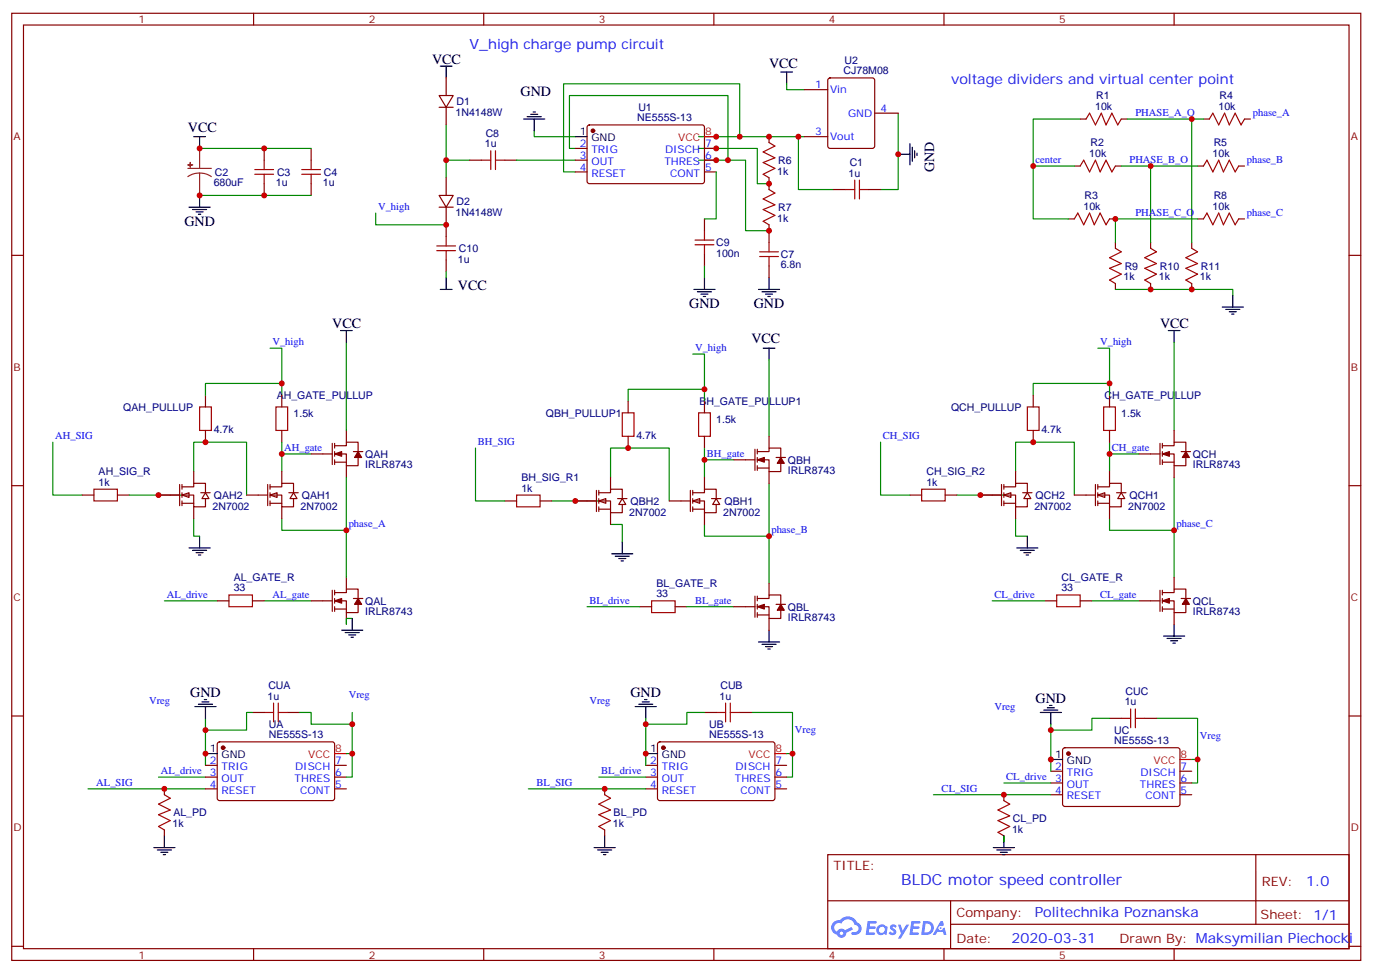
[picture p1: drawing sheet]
<svg xmlns="http://www.w3.org/2000/svg" width="421mm" height="292mm" viewBox="0 0 421 292" stroke-linecap="round" stroke-linejoin="round" font-family="sans-serif">
<g fill="none" stroke="#870000" stroke-width=".35">
<path d="M3.5 4h405.4v284.3h-405.4zM7.1 7.5h398.2v277.3h-398.2zM76.2 4v3.5M145.3 4v3.5M214.5 4v3.5M283.6 4v3.5M352.8 4v3.5M3.5 76.7h3.6M405.3 76.7h3.6M3.5 145.8h3.6M405.3 145.8h3.6M3.5 214.9h3.6"/>
<path d="M405.3 214.9h3.6M248.7 256.6h156.6v28.2h-156.6zM377.3 256.6v20.9M248.7 270.4h156.5M285.6 277.5h119.6M285.6 270.4v14.1M3.5 284.1h3.6M76.2 284.8v3.5M145.3 284.8v3.5M214.5 284.8v3.5M283.6 284.8v3.5M352.8 284.8v3.5"/>
<path d="M405.3 284.1h3.6"/>
</g>
<g fill="#5487ff">
<path d="M267.7 277.8a1.22 1.22 0 0 1 1.7 .2l-.4 .6a.47 .47 0 0 0-.3-.4 .47 .47 0 0 0-.5 .2l.1 .2a1.14 1.14 0 0 1 .8 1.8 1.14 1.14 0 0 1-1.9 0l-.2-.2 .5-.6 .7 .4a.29 .29 0 0 0 .3-.2 .29 .29 0 0 0-.2-.3 1.04 1.04 0 0 1-.6-1.7z"/>
<path d="M260.7 276.5h2.4l.3 .2-.2 .5h-1.8l-.1 .9h1.5l.3 .4-.3 .3h-1.6l-.2 1.1 1.7 .1 .2 .3-.2 .3-2.6 .1z"/>
<path d="M273.8 276.5h2.4l.3 .2-.1 .5h-1.8l-.2 .9h1.6l.3 .4-.4 .3h-1.6l-.1 1.1 1.7 .1 .2 .3-.2 .3-2.6 .1z"/>
<path d="M282.6 276.5h.7l.3 1.3-.6 .3a.69 .69 0 0 0-1 .3 .69 .69 0 0 0 .4 .9 .69 .69 0 0 0 .9-.6l.5-.3 .6 2.2h-.8l-.2-.8h-1.8l-.5 .8h-.8z"/>
<path d="M269.8 277.6h.8l.6 1.8 1.1-1.8h.9l-2.6 4.2h-.8l.9-1.6z"/>
<path d="M277.4 276.5l-.6 4.2h1.3a2.11 2.11 0 0 0 2.5-2.2 2.11 2.11 0 0 0-2.5-2zM278.1 277.2a1.43 1.43 0 0 1 1.6 1.6 1.43 1.43 0 0 1-2 1.1z"/>
<path d="M263.7 278.1a1.54 1.54 0 0 0-.1 2.2 1.54 1.54 0 0 0 2.2 .1l.6 .3 .3-2.3-.2-.3h-.4a1.49 1.49 0 0 0-2.4 0zM264 279.1a.94 .94 0 0 1 1.8 0 .94 .94 0 0 1-1.8 0z"/>
<path d="M250.4 276.9a2.18 2.18 0 0 0 1.1 3.7 1.44 1.44 0 0 0 1.6 .9 1.44 1.44 0 0 0 1.2-1.5l2-1-.5-.7-1.9 1a1.47 1.47 0 0 0-2.4 .4 1.39 1.39 0 0 1-.7-1.9 1.39 1.39 0 0 1 2-.5 2.12 2.12 0 0 1 2.2-1.3 2.12 2.12 0 0 1 1.9 1.7 1.14 1.14 0 0 1 1.1 1.4 1.14 1.14 0 0 1-1.7 .7 .43 .43 0 0 0-.5 .4 .43 .43 0 0 0 .4 .5 1.98 1.98 0 0 0 2.5-1.3 1.98 1.98 0 0 0-1.2-2.5 3.1 3.1 0 0 0-5.3-.7l-.9 .1zM252.3 280.2a.55 .55 0 0 1 1.1 0 .55 .55 0 0 1-1.1 0z"/>
<circle cx="282.6" cy="278.6" r=".26"/>
</g>
<g fill="none" stroke="#008700" stroke-width=".35">
<path d="M134.1 37.5v10.6M160.5 39.3v1.7h12.4M236.4 25.2v1.7h5.3M269.9 34v22.9h-5.3M324.6 35.7h-14.2v14.1h12.4M338.7 35.7h22.9M358.1 35.7v37.1M60 58.7h33.5M60 44.6h33.5M141.1 48.1h-7v5.3M155.2 48.1h17.7M172.9 44.6h-1.8v-15.9h47.6v19.4"/>
<path d="M209.9 48.1h14.1v21.2h7.1M209.9 44.6h17.6v10.5h3.6M209.9 41h30v15.9h10.6M215.2 51.6v14.1h-3.5M222.2 41v-15.8h-52.9v26.4h3.6M239.9 41h1.8M310.4 49.8v15.9h10.6M336.9 49.8h22.9M345.7 49.8v23M112.9 64v3.5h21.2M211.7 79.8v3.6M359.8 65.7h-24.7v7.1"/>
<path d="M134.1 81.6v1.8M335.1 86.9h35.3v1.8M81.1 104.5h3.6v14.1M84.7 115.1h-23v3.5M104.1 102.8v26.4M208.1 106.3h3.6v14.1M211.7 116.9h-23v3.5M231.1 108.1v22.9M329.8 104.5h3.6v14.1M333.4 115.1h-23v3.5M352.8 102.8v26.4M15.9 132.8v15.8h8.8"/>
<path d="M84.7 132.8v3.5M93.5 136.3h-8.8v5.3M142.9 134.5v15.9h8.8M211.7 134.5v3.5M220.5 138h-8.8v5.3M264.6 132.8v15.8h8.8M333.4 132.8v3.5M342.2 136.3h-8.8v5.3M38.8 148.6h15.9M58.2 141.6v-8.8h15.9v15.8M58.2 155.7v5.3h1.8M84.7 155.7v3.5h19.4"/>
<path d="M104.1 143.3v30M165.8 150.4h15.9M183.4 157.4h3.6v5.3M183.4 143.3v-8.8h17.7v15.9M211.7 157.4v3.6h19.4M231.1 145.1v30M287.5 148.6h15.9M305.2 155.7v5.3h3.5M305.2 141.6v-8.8h17.6v15.8M333.4 155.7v3.5h19.4M352.8 143.3v30M49.4 180.4h15.9"/>
<path d="M79.4 180.4h14.1M105.8 185.7h-1.7v1.7M176.4 182.1h15.9M206.4 182.1h14.1M298.1 180.4h15.9M328.1 180.4h14.1M61.7 215.7v14.1M75.8 213.9h-1.7v5.3h-12.4M90 213.9h3.5v3.5h12.3M105.8 213.9v19.4h-1.7M194 215.7v14.1M211.7 213.9h-5.3v3.5h-12.4"/>
<path d="M225.8 213.9h12.3v12.3h-1.7M315.7 217.4v14.1M333.4 215.7h-5.3v3.5h-12.4M347.5 215.7h12.3v12.3h-1.7M26.5 236.8h35.2M47.6 233.3h14.1M104.1 226.2h1.7M158.7 236.8h35.3M179.9 233.3h14.1M238.1 226.2v7.1h-1.7M280.5 238.6h35.2M301.6 235.1h14.1"/>
<path d="M359.8 228v7.1h-1.7M301.6 250.9v1.8"/>
</g>
<g fill="none" stroke="#000" stroke-width=".35">
<path d="M132.3 19.9h3.5M134.1 19.9v3.5M157.3 35.7h6.4M158.4 35h4.2M159.5 34.3h2.1M160.2 33.6h.7M160.5 35.7v3.6M234.6 21.6h3.5M236.4 21.6v3.6M58.2 41h3.5M60 41v3.6M60 58.7v3.5"/>
<path d="M172.9 41h3.5M269.9 46.3h3.5M273.4 43.1v6.4M274.1 44.2v4.2M274.8 45.3v2.1M275.5 46v.7M56.8 62.2h6.3M57.9 62.9h4.2M58.9 63.6h2.1M59.6 64.3h.7M102.3 99.2h3.5M104.1 99.2v3.6"/>
<path d="M132.3 86.9h3.5M134.1 83.4v3.5M208.5 86.9h6.3M209.5 87.6h4.3M210.6 88.3h2.1M211.3 89h.7M211.7 83.4v3.5M227.9 86.9h6.3M229 87.6h4.2M230 88.3h2.1M230.7 89h.7M231.1 83.4v3.5"/>
<path d="M351 99.2h3.5M352.8 99.2v3.6M367.2 92.2h6.4M368.3 92.9h4.2M369.4 93.6h2.1M370.1 94.3h.7M370.4 88.7v3.5M229.3 104.5h3.5M231.1 104.5v3.6M56.8 164.5h6.3M57.9 165.2h4.2M58.9 165.9h2.1"/>
<path d="M59.6 166.6h.7M60 161v3.5M183.8 166.3h6.3M184.9 167h4.2M185.9 167.7h2.1M186.6 168.4h.7M187 162.7v3.6M305.5 164.5h6.4M306.6 165.2h4.2M307.6 165.9h2.1M308.3 166.6h.7M308.7 161v3.5"/>
<path d="M102.7 189.2h6.3M103.7 189.9h4.2M104.8 190.6h2.1M105.5 191.3h.7M105.8 185.7v3.5M227.9 192.7h6.3M229 193.4h4.2M230 194.1h2.1M230.7 194.8h.7M231.1 189.2v3.5M349.6 191h6.4M350.7 191.7h4.2"/>
<path d="M351.7 192.4h2.1M352.4 193.1h.7M352.8 187.4v3.6M58.6 212.1h6.3M59.6 211.4h4.3M60.7 210.7h2.1M61.4 210h.7M61.7 212.1v3.6M190.9 212.1h6.3M191.9 211.4h4.2M193 210.7h2.1M193.7 210h.7"/>
<path d="M194 212.1v3.6M312.6 213.9h6.3M313.6 213.2h4.3M314.7 212.5h2.1M315.4 211.8h.7M315.7 213.9v3.5M61.7 226.2h3.6M194 226.2h3.6M315.7 228h3.6M46.2 254.5h6.4M47.3 255.2h4.2M48.3 255.9h2.1"/>
<path d="M49 256.6h.7M49.4 250.9v3.6M178.5 254.5h6.4M179.6 255.2h4.2M180.6 255.9h2.1M181.3 256.6h.7M181.7 250.9v3.6M298.4 254.5h6.4M299.5 255.2h4.2M300.6 255.9h2.1M301.3 256.6h.7M301.6 250.9v3.6"/>
</g>
<g fill="#870000" stroke="#870000" stroke-width=".35">
<path d="M100.5 136.3l2.2-.7v1.4z"/>
<path d="M107.6 135.6l1.1 1.7h-2.2z"/>
<path d="M100.5 180.4l2.2-.7v1.4z"/>
<path d="M107.6 179.7l1.1 1.7h-2.2z"/>
<path d="M227.5 182.1l2.2-.7v1.4z"/>
<path d="M234.6 181.4l1.1 1.8h-2.2z"/>
<path d="M227.5 138l2.2-.7v1.4z"/>
<path d="M234.6 137.3l1.1 1.8h-2.2z"/>
<path d="M349.2 180.4l2.2-.7v1.4z"/>
<path d="M356.3 179.7l1.1 1.7h-2.2z"/>
<path d="M349.2 136.3l2.2-.7v1.4z"/>
<path d="M356.3 135.6l1.1 1.7h-2.2z"/>
<circle cx="67" cy="224.5" r=".53"/>
<circle cx="199.3" cy="224.5" r=".53"/>
<circle cx="321" cy="226.2" r=".53"/>
<circle cx="178.2" cy="39.3" r=".53"/>
</g>
<g fill="none" stroke="#870000" stroke-width=".35">
<path d="M131.9 28.7h4.3l-2.1 3.5zM131.9 32.2h4.3M134.1 23.4v5.3M134.1 32.2v5.3M176.6 37.7l.5-.2 34.1 .1 .5 .6-.1 16.5-.6 .4h-34.2l-.4-.7v-16.2zM241.7 26.9h7M248.9 23.6l.5-.2h12.7l.7 .4v20.1l-.4 .6-13 .1-.6-.5-.1-20zM262.8 34h7.1M324.6 35.7h1.7M336.9 35.7h1.8M361.6 35.7h1.8M373.9 35.7h1.8"/>
<path d="M79.4 44.6v3.5M79.4 55.1v3.6M93.5 44.6v3.5M93.5 55.1v3.6M131.9 58.7h4.3l-2.1 3.5zM134.1 53.4v5.3M141.1 48.1h3.5M151.7 48.1h3.5M172.9 48.1h3.5M172.9 44.6h3.5M172.9 51.6h3.5M211.7 48.1h3.5"/>
<path d="M211.7 44.6h3.5M211.7 51.6h3.5M231.1 41v1.8M231.1 53.4v3.5M241.7 41h7M250.5 56.9h3.5M261.1 56.9h3.5M322.8 49.8h1.8M335.1 49.8h1.8M359.8 49.8h1.8M372.2 49.8h1.7M131.9 62.2h4.3"/>
<path d="M134.1 62.2v8.8M134.1 78.1v3.5M211.7 65.7v3.6M211.7 76.3v3.5M231.1 67.5v5.3M231.1 79.8v3.6M321 65.7h1.8M333.4 65.7h1.7M335.1 72.8v1.7M345.7 72.8v1.7M358.1 72.8v1.7M359.8 65.7h1.8"/>
<path d="M372.2 65.7h1.7M335.1 85.1v1.8M345.7 85.1v1.8M358.1 85.1v1.8M61.7 118.6v3.6M84.7 118.6v3.6M310.4 118.6v3.6M333.4 118.6v3.6M61.7 129.2v3.6M84.7 129.2v3.6M93.5 136.3h6.3M99.8 133.1v6.4"/>
<path d="M100.5 133.8h3.6v-1h3.5v2.8M100.5 136.3h3.6v3.5h3.5v-2.5M100.5 138.7h3.6M100.5 133.1v1.4M100.5 135.6v1.4M100.5 138v1.5M104.1 129.2v3.6M104.1 139.8v3.5M106.2 135.6h2.8M188.7 120.4v3.5M188.7 131v3.5M211.7 120.4v3.5"/>
<path d="M211.7 131v3.5M220.5 138h6.3M226.8 134.9v6.3M227.5 135.6h3.6v-1.1h3.5v2.8M227.5 138h3.6v3.6h3.5v-2.5M227.5 134.9v1.4M227.5 137.3v1.4M227.5 139.8v1.4M231.1 131v3.5M233.2 137.3h2.8M310.4 129.2v3.6M333.4 129.2v3.6"/>
<path d="M342.2 136.3h6.3M348.5 133.1v6.4M349.2 133.8h3.6v-1h3.5v2.8M349.2 136.3h3.6v3.5h3.5v-2.5M349.2 138.7h3.6M349.2 133.1v1.4M349.2 135.6v1.4M349.2 138v1.5M352.8 129.2v3.6M352.8 139.8v3.5M354.9 135.6h2.8M24.7 148.6h3.5"/>
<path d="M35.3 148.6h3.5M151.7 150.4h3.5M162.3 150.4h3.5M227.5 140.5h3.6M231.1 141.6v3.5M273.4 148.6h3.5M284 148.6h3.5M99.8 177.2v6.4M100.5 177.9h3.6v-1.1h3.5v2.9M100.5 177.2v1.4M100.5 179.7v1.4M104.1 173.3v3.5"/>
<path d="M106.2 179.7h2.8M226.8 179v6.3M227.5 179.7h3.6v-1.1h3.5v2.8M227.5 179v1.4M231.1 175.1v3.5M348.5 177.2v6.4M349.2 177.9h3.6v-1.1h3.5v2.9M349.2 177.2v1.4M349.2 179.7v1.4M352.8 173.3v3.5M354.9 179.7h2.8M65.3 180.4h3.5"/>
<path d="M75.8 180.4h3.6M93.5 180.4h6.3M100.5 180.4h3.6v3.5h3.5v-2.5M100.5 182.1v1.5M100.5 182.8h3.6M104.1 183.9v3.5M192.3 182.1h3.5M202.8 182.1h3.6M220.5 182.1h6.3M227.5 182.1h3.6v3.6h3.5v-2.5M227.5 184.6h3.6M227.5 181.4v1.4"/>
<path d="M227.5 183.9v1.4M231.1 185.7v3.5M233.2 181.4h2.8M314 180.4h3.5M324.6 180.4h3.5M342.2 180.4h6.3M349.2 180.4h3.6v3.5h3.5v-2.5M349.2 182.8h3.6M349.2 182.1v1.5M352.8 183.9v3.5M75.8 213.9h3.6M86.4 213.9h3.6"/>
<path d="M211.7 213.9h3.5M222.2 213.9h3.6M333.4 215.7h3.5M344 215.7h3.5M49.4 236.8v1.8M61.7 229.8h3.6M61.7 233.3h3.6M61.7 236.8h3.6M65.5 222.9l.5-.2 34.1 .1 .4 .6v16.5l-.7 .4h-34.1l-.4-.7v-16.2zM100.5 229.8h3.6M100.5 233.3h3.6M100.5 236.8h3.6"/>
<path d="M181.7 236.8v1.8M194 229.8h3.6M194 233.3h3.6M194 236.8h3.6M197.8 222.9l.5-.2 34.1 .1 .4 .6v16.5l-.7 .4h-34.1l-.4-.7v-16.2zM232.8 229.8h3.6M232.8 233.3h3.6M232.8 236.8h3.6M301.6 238.6v1.7M315.7 231.5h3.6M315.7 235.1h3.6M315.7 238.6h3.6"/>
<path d="M319.5 224.7l.5-.2h34.1l.4 .7v16.5l-.7 .4-34.1-.1-.4-.6v-16.2zM354.5 231.5h3.6M354.5 235.1h3.6M354.5 238.6h3.6M49.4 249.2v1.7M181.7 249.2v1.7M301.6 250.9v1.8"/>
</g>
<g fill="none" stroke="#a10000" stroke-width=".35">
<path d="M326.3 35.7l1.1-1.7 1.7 3.5 1.8-3.5 1.4 3.5 1.8-3.5 1.7 3.5 1.1-1.8M363.4 35.7l1-1.7 1.8 3.5 1.7-3.5 1.5 3.5 1.7-3.5 1.8 3.5 1-1.8M76.6 52.3h5.6M76.6 50.9h5.6M79.4 48.1v2.8M79.4 52.3v2.8M90.7 52.3h5.6M90.7 50.9h5.6M93.5 48.1v2.8M93.5 52.3v2.8M144.6 48.1h2.9M147.5 45.3v5.6"/>
<path d="M148.9 45.3v5.6M148.9 48.1h2.8M231.1 56.9l1.7 1.1-3.5 1.7 3.5 1.8-3.5 1.4 3.5 1.8-3.5 1.7 1.8 1.1M231.1 42.8l1.7 1.1-3.5 1.7 3.5 1.8-3.5 1.4 3.5 1.8-3.5 1.7 1.8 1.1M254 56.9h2.8M256.8 54.1v5.6M258.2 56.9h2.9M258.2 54.1v5.6M324.6 49.8l1-1.7 1.8 3.5 1.7-3.5 1.5 3.5 1.7-3.5 1.8 3.5 1-1.8M361.6 49.8l1.1-1.7 1.7 3.5 1.8-3.5 1.4 3.5 1.8-3.5 1.7 3.5 1.1-1.8M131.2 75.2h5.7M131.2 73.8h5.7"/>
<path d="M134.1 71v2.8M134.1 75.2v2.9M208.8 73.5h5.7M208.8 72.1h5.7M211.7 69.3v2.8M211.7 73.5v2.8M228.2 77h5.7M228.2 75.6h5.7M231.1 72.8v2.8M231.1 77v2.8M322.8 65.7l1-1.7 1.8 3.5 1.8-3.5 1.4 3.5 1.8-3.5 1.7 3.5 1.1-1.8M335.1 74.5l1.8 1.1-3.5 1.8 3.5 1.7-3.5 1.4 3.5 1.8-3.5 1.8 1.7 1"/>
<path d="M345.7 74.5l1.8 1.1-3.5 1.8 3.5 1.7-3.5 1.4 3.5 1.8-3.5 1.8 1.7 1M358.1 74.5l1.7 1.1-3.5 1.8 3.5 1.7-3.5 1.4 3.5 1.8-3.5 1.8 1.8 1M361.6 65.7l1.1-1.7 1.7 3.5 1.8-3.5 1.4 3.5 1.8-3.5 1.7 3.5 1.1-1.8M60 122.2h3.5v7h-3.5zM82.9 122.2h3.5v7h-3.5zM187 123.9h3.5v7.1h-3.5zM209.9 123.9h3.5v7.1h-3.5zM308.7 122.2h3.5v7h-3.5zM331.6 122.2h3.5v7h-3.5zM28.2 146.9h7.1v3.5h-7.1zM155.2 148.6h7.1v3.6h-7.1zM276.9 146.9h7.1v3.5h-7.1z"/>
<path d="M68.8 178.6h7v3.5h-7zM317.5 178.6h7.1v3.5h-7.1zM195.8 180.4h7v3.5h-7zM79.4 213.9h2.8M82.2 211.1v5.6M83.6 211.1v5.6M83.6 213.9h2.8M215.2 213.9h2.8M218 211.1v5.6M219.4 213.9h2.8M219.4 211.1v5.6M336.9 215.7h2.8"/>
<path d="M339.7 212.8v5.7M341.1 212.8v5.7M341.1 215.7h2.9M49.4 238.6l1.8 1-3.6 1.8 3.6 1.8-3.6 1.4 3.6 1.7-3.6 1.8 1.8 1.1M181.7 238.6l1.7 1-3.5 1.8 3.5 1.8-3.5 1.4 3.5 1.7-3.5 1.8 1.8 1.1M301.6 240.3l1.8 1.1-3.5 1.8 3.5 1.7-3.5 1.4 3.5 1.8-3.5 1.8 1.7 1"/>
</g>
<path d="M211.7 41h3.5M100.5 226.2h3.6M232.8 226.2h3.6M354.5 228h3.6" fill="none" stroke="#f00" stroke-width=".35"/>
<path d="M56.4 50.6h7.1M60 52l1.8 .2 1.7 .8M60 52l-1.9 .2-1.7 .8M60 44.6v6M60 52v6.7" fill="none" stroke="#8c2424" stroke-width=".35"/>
<g fill="#8c2424" stroke="#8c2424" stroke-width=".35">
<path d="M56.4 49.5h1.5z"/>
<path d="M57.1 48.8l.1 1.4z"/>
</g>
<g fill="#fff" stroke="#870000" stroke-width=".35">
<path d="M54.7 148.6l2.1-.7v1.4z"/>
<path d="M61.7 147.9l1.1 1.8h-2.1z"/>
</g>
<path d="M47.6 148.6h6.4M54 145.5v6.3M54.7 146.2h3.5v-1.1h3.5v2.8M54.7 148.6h3.5v3.6h3.5v-2.5M54.7 151.1h3.5M54.7 145.5v1.4M54.7 147.9v1.4M54.7 150.4v1.4M58.2 141.6v3.5M58.2 152.2v3.5M60.3 147.9h2.8" fill="none" stroke="#870000" stroke-width=".35"/>
<g fill="#fff" stroke="#870000" stroke-width=".35">
<path d="M81.1 148.6l2.2-.7v1.4z"/>
<path d="M88.2 147.9l1.1 1.8h-2.2z"/>
</g>
<path d="M74.1 148.6h6.3M80.4 145.5v6.3M81.1 146.2h3.6v-1.1h3.5v2.8M81.1 148.6h3.6v3.6h3.5v-2.5M81.1 151.1h3.6M81.1 145.5v1.4M81.1 147.9v1.4M81.1 150.4v1.4M84.7 141.6v3.5M84.7 152.2v3.5M86.8 147.9h2.8" fill="none" stroke="#870000" stroke-width=".35"/>
<g fill="#fff" stroke="#870000" stroke-width=".35">
<path d="M179.9 150.4l2.1-.7v1.4z"/>
<path d="M187 149.7l1 1.7h-2.1z"/>
</g>
<path d="M172.9 150.4h6.3M179.2 147.2v6.4M179.9 147.9h3.5v-1h3.6v2.8M179.9 150.4h3.5v3.5h3.6v-2.5M179.9 152.9h3.5M179.9 147.2v1.4M179.9 149.7v1.4M179.9 152.2v1.4M183.4 143.3v3.6M183.4 153.9v3.5M185.6 149.7h2.8" fill="none" stroke="#870000" stroke-width=".35"/>
<g fill="#fff" stroke="#870000" stroke-width=".35">
<path d="M208.1 150.4l2.2-.7v1.4z"/>
<path d="M215.2 149.7l1.1 1.7h-2.2z"/>
</g>
<path d="M201.1 150.4h6.3M207.4 147.2v6.4M208.1 147.9h3.6v-1h3.5v2.8M208.1 150.4h3.6v3.5h3.5v-2.5M208.1 152.9h3.6M208.1 147.2v1.4M208.1 149.7v1.4M208.1 152.2v1.4M211.7 143.3v3.6M211.7 153.9v3.5M213.8 149.7h2.8" fill="none" stroke="#870000" stroke-width=".35"/>
<g fill="#fff" stroke="#870000" stroke-width=".35">
<path d="M301.6 148.6l2.1-.7v1.4z"/>
<path d="M308.7 147.9l1 1.8h-2.1z"/>
</g>
<path d="M294.6 148.6h6.3M300.9 145.5v6.3M301.6 146.2h3.6v-1.1h3.5v2.8M301.6 148.6h3.6v3.6h3.5v-2.5M301.6 151.1h3.6M301.6 145.5v1.4M301.6 147.9v1.4M301.6 150.4v1.4M305.2 141.6v3.5M305.2 152.2v3.5M307.3 147.9h2.8" fill="none" stroke="#870000" stroke-width=".35"/>
<g fill="#fff" stroke="#870000" stroke-width=".35">
<path d="M329.8 148.6l2.2-.7v1.4z"/>
<path d="M336.9 147.9l1.1 1.8h-2.2z"/>
</g>
<path d="M322.8 148.6h6.3M329.1 145.5v6.3M329.8 146.2h3.6v-1.1h3.5v2.8M329.8 148.6h3.6v3.6h3.5v-2.5M329.8 151.1h3.6M329.8 145.5v1.4M329.8 147.9v1.4M329.8 150.4v1.4M333.4 141.6v3.5M333.4 152.2v3.5M335.5 147.9h2.8" fill="none" stroke="#870000" stroke-width=".35"/>
<g fill="#c00">
<circle cx="60" cy="44.6" r=".88"/>
<circle cx="301.6" cy="238.6" r=".88"/>
<circle cx="49.4" cy="236.8" r=".88"/>
<circle cx="315.7" cy="219.2" r=".88"/>
<circle cx="105.8" cy="226.2" r=".88"/>
<circle cx="215.2" cy="41" r=".88"/>
<circle cx="215.2" cy="48.1" r=".88"/>
<circle cx="215.2" cy="44.6" r=".88"/>
<circle cx="218.7" cy="48.1" r=".88"/>
<circle cx="231.1" cy="55.1" r=".88"/>
<circle cx="231.1" cy="69.3" r=".88"/>
<circle cx="61.7" cy="226.2" r=".88"/>
<circle cx="352.8" cy="159.2" r=".88"/>
<circle cx="333.4" cy="115.1" r=".88"/>
<circle cx="310.4" cy="132.8" r=".88"/>
<circle cx="333.4" cy="136.3" r=".88"/>
<circle cx="222.3" cy="41" r=".88"/>
<circle cx="231.1" cy="41" r=".88"/>
<circle cx="239.9" cy="41" r=".88"/>
<circle cx="269.9" cy="46.3" r=".88"/>
<circle cx="134.1" cy="48.1" r=".88"/>
<circle cx="104.1" cy="159.2" r=".88"/>
<circle cx="84.7" cy="115.1" r=".88"/>
<circle cx="61.7" cy="132.8" r=".88"/>
<circle cx="84.7" cy="136.3" r=".88"/>
<circle cx="134.1" cy="67.5" r=".88"/>
<circle cx="211.7" cy="138" r=".88"/>
<circle cx="188.7" cy="134.5" r=".88"/>
<circle cx="211.7" cy="116.9" r=".88"/>
<circle cx="231.1" cy="161" r=".88"/>
<circle cx="194" cy="226.2" r=".88"/>
<circle cx="238.1" cy="226.2" r=".88"/>
<circle cx="315.7" cy="228" r=".88"/>
<circle cx="359.8" cy="228" r=".88"/>
<circle cx="61.7" cy="219.2" r=".88"/>
<circle cx="105.8" cy="217.4" r=".88"/>
<circle cx="194" cy="217.4" r=".88"/>
<circle cx="181.7" cy="236.8" r=".88"/>
<circle cx="335.1" cy="65.7" r=".88"/>
<circle cx="358.1" cy="86.9" r=".88"/>
<circle cx="345.7" cy="86.9" r=".88"/>
<circle cx="358.1" cy="35.7" r=".88"/>
<circle cx="345.7" cy="49.8" r=".88"/>
<circle cx="310.4" cy="49.8" r=".88"/>
<circle cx="60" cy="58.7" r=".88"/>
<circle cx="79.4" cy="58.7" r=".88"/>
<circle cx="79.4" cy="44.6" r=".88"/>
<circle cx="47.6" cy="148.6" r=".88"/>
<circle cx="172.9" cy="150.4" r=".88"/>
<circle cx="294.6" cy="148.6" r=".88"/>
</g>
<text font-size="4.6" fill="#00f" x="270.8" y="265.6">BLDC motor speed controller</text>
<g font-size="4.2" fill="#00f">
<text x="141.1" y="14.6">V_high charge pump circuit</text>
<text x="285.8" y="25.2">voltage dividers and virtual center point</text>
<text x="392.5" y="265.8">1.0</text>
<text x="310.9" y="275.4">Politechnika Poznanska</text>
<text x="304" y="283.2">2020-03-31</text>
</g>
<g font-size="4.2">
<text x="129.8" y="19.2">VCC</text>
<text x="231.1" y="20.5">VCC</text>
<text x="156.4" y="28.8">GND</text>
<text x="56.4" y="39.5">VCC</text>
<text x="280.7" y="51.6" transform="rotate(-90 280.7 51.6)">GND</text>
<text x="55.4" y="67.8">GND</text>
<text x="137.6" y="87.1">VCC</text>
<text x="207.1" y="92.5">GND</text>
<text x="226.5" y="92.5">GND</text>
<text x="99.8" y="98.5">VCC</text>
<text x="348.5" y="98.5">VCC</text>
<text x="225.8" y="103">VCC</text>
<text x="57.1" y="209.3">GND</text>
<text x="189.4" y="209.3">GND</text>
<text x="311.1" y="211.1">GND</text>
</g>
<g font-size="3.9" fill="#800">
<text x="250.5" y="261.2">TITLE:</text>
<text x="379.1" y="265.8">REV:</text>
<text x="287.4" y="275.4">Company:</text>
<text x="378.7" y="276">Sheet: 1/1</text>
<text x="287.4" y="283">Date:</text>
<text x="336.4" y="283.1">Drawn By: Maksymilian Piechocki</text>
</g>
<g font-size="3.2" fill="#800">
<text x="41.6" y="7">1</text>
<text x="110.8" y="7">2</text>
<text x="179.9" y="7">3</text>
<text x="249.1" y="7">4</text>
<text x="318.2" y="7">5</text>
<text x="4.1" y="42.1">A</text>
<text x="405.9" y="42.1">A</text>
<text x="4.1" y="111.2">B</text>
<text x="405.9" y="111.2">B</text>
<text x="4.1" y="180.4">C</text>
<text x="405.9" y="180.4">C</text>
<text x="4.1" y="249.5">D</text>
<text x="405.9" y="249.5">D</text>
<text x="41.6" y="287.8">1</text>
<text x="110.8" y="287.8">2</text>
<text x="179.9" y="287.8">3</text>
<text x="249.1" y="287.8">4</text>
<text x="318.2" y="287.8">5</text>
</g>
<g font-size="3.2" fill="#000080">
<text x="253.5" y="22.3">CJ78M08</text>
<text x="253.7" y="19.3">U2</text>
<text x="329.4" y="29.8">R1</text>
<text x="366.4" y="29.8">R4</text>
<text x="136.9" y="34.7">1N4148W</text>
<text x="137.2" y="31.6">D1</text>
<text x="191.8" y="33.3">U1</text>
<text x="329.1" y="32.9">10k</text>
<text x="366.1" y="32.9">10k</text>
<text x="145.9" y="41">C8</text>
<text x="191.5" y="36.4">NE555S-13</text>
<text x="145.7" y="44.2">1u</text>
<text x="327.3" y="47">10k</text>
<text x="327.6" y="43.9">R2</text>
<text x="364.3" y="47">10k</text>
<text x="364.7" y="43.9">R5</text>
<text x="64.5" y="52.7">C2</text>
<text x="83.2" y="52.8">C3</text>
<text x="97.3" y="52.8">C4</text>
<text x="233.5" y="52.4">1k</text>
<text x="233.8" y="49.3">R6</text>
<text x="255" y="53">1u</text>
<text x="255.3" y="49.9">C1</text>
<text x="64.2" y="55.8">680uF</text>
<text x="82.9" y="55.9">1u</text>
<text x="97" y="55.9">1u</text>
<text x="325.9" y="59.8">R3</text>
<text x="364.7" y="59.8">R8</text>
<text x="136.9" y="64.7">1N4148W</text>
<text x="137.2" y="61.6">D2</text>
<text x="233.8" y="63.4">R7</text>
<text x="325.5" y="62.9">10k</text>
<text x="364.3" y="62.9">10k</text>
<text x="233.5" y="66.5">1k</text>
<text x="137.9" y="75.7">C10</text>
<text x="215.2" y="77.1">100n</text>
<text x="215.2" y="73.9">C9</text>
<text x="234.6" y="77.5">C7</text>
<text x="137.6" y="78.8">1u</text>
<text x="234.6" y="80.6">6.8n</text>
<text x="337.9" y="80.9">R9</text>
<text x="348.5" y="80.9">R10</text>
<text x="360.9" y="80.9">R11</text>
<text x="337.6" y="84">1k</text>
<text x="348.2" y="84">1k</text>
<text x="360.5" y="84">1k</text>
<text x="83.1" y="119.9">AH_GATE_PULLUP</text>
<text x="331.8" y="119.9">CH_GATE_PULLUP</text>
<text x="37" y="123.5">QAH_PULLUP</text>
<text x="88.2" y="125.2">1.5k</text>
<text x="164" y="125.2">QBH_PULLUP1</text>
<text x="210.1" y="121.7">BH_GATE_PULLUP1</text>
<text x="285.8" y="123.5">QCH_PULLUP</text>
<text x="336.9" y="125.2">1.5k</text>
<text x="64.2" y="130">4.7k</text>
<text x="191.2" y="131.7">4.7k</text>
<text x="215.2" y="127">1.5k</text>
<text x="312.9" y="130">4.7k</text>
<text x="109.7" y="137.4">QAH</text>
<text x="358.4" y="137.4">QCH</text>
<text x="29.6" y="142.7">AH_SIG_R</text>
<text x="109.7" y="140.5">IRLR8743</text>
<text x="236.7" y="142.3">IRLR8743</text>
<text x="236.7" y="139.2">QBH</text>
<text x="278.4" y="142.7">CH_SIG_R2</text>
<text x="358.4" y="140.5">IRLR8743</text>
<text x="29.6" y="145.8">1k</text>
<text x="64.2" y="149.8">QAH2</text>
<text x="90.7" y="149.8">QAH1</text>
<text x="156.6" y="147.6">1k</text>
<text x="156.6" y="144.4">BH_SIG_R1</text>
<text x="278.4" y="145.8">1k</text>
<text x="311.2" y="149.8">QCH2</text>
<text x="339.4" y="149.8">QCH1</text>
<text x="63.9" y="153">2N7002</text>
<text x="90.3" y="153">2N7002</text>
<text x="189.1" y="154.8">2N7002</text>
<text x="189.5" y="151.5">QBH2</text>
<text x="217.3" y="154.8">2N7002</text>
<text x="217.7" y="151.5">QBH1</text>
<text x="310.8" y="153">2N7002</text>
<text x="339" y="153">2N7002</text>
<text x="70.2" y="177.6">33</text>
<text x="70.2" y="174.4">AL_GATE_R</text>
<text x="197.2" y="179.3">33</text>
<text x="197.2" y="176.2">BL_GATE_R</text>
<text x="318.9" y="177.6">33</text>
<text x="318.9" y="174.4">CL_GATE_R</text>
<text x="109.7" y="184.6">IRLR8743</text>
<text x="109.7" y="181.5">QAL</text>
<text x="236.7" y="183.3">QBL</text>
<text x="358.4" y="184.6">IRLR8743</text>
<text x="358.4" y="181.5">QCL</text>
<text x="236.7" y="186.4">IRLR8743</text>
<text x="80.6" y="206.9">CUA</text>
<text x="216.5" y="206.9">CUB</text>
<text x="338.2" y="208.6">CUC</text>
<text x="80.4" y="210">1u</text>
<text x="216.2" y="210">1u</text>
<text x="337.9" y="211.8">1u</text>
<text x="80.8" y="221.7">NE555S-13</text>
<text x="80.8" y="218.5">UA</text>
<text x="213.1" y="221.7">NE555S-13</text>
<text x="213.1" y="218.5">UB</text>
<text x="334.8" y="220.3">UC</text>
<text x="334.8" y="223.4">NE555S-13</text>
<text x="52.1" y="245">AL_PD</text>
<text x="184.4" y="245">BL_PD</text>
<text x="51.9" y="248.2">1k</text>
<text x="184.1" y="248.2">1k</text>
<text x="304.1" y="249.9">1k</text>
<text x="304.3" y="246.8">CL_PD</text>
</g>
<g font-size="3.2" fill="#00f">
<text x="244.9" y="26.6">1</text>
<text x="249.4" y="28">Vin</text>
<text x="254.8" y="35">GND</text>
<text x="264.6" y="33.6">4</text>
<text x="341.1" y="34.9">PHASE_A_O</text>
<text x="376.4" y="34.9">phase_A</text>
<text x="244.9" y="40.7">3</text>
<text x="174.2" y="44.2">2</text>
<text x="174.2" y="47.7">3</text>
<text x="177.7" y="46">TRIG</text>
<text x="199.8" y="46">DISCH</text>
<text x="211.8" y="47.7">6</text>
<text x="211.8" y="44.2">7</text>
<text x="249.4" y="42.1">Vout</text>
<text x="174.2" y="51.3">4</text>
<text x="177.7" y="49.5">OUT</text>
<text x="177.7" y="53">RESET</text>
<text x="199.6" y="49.5">THRES</text>
<text x="201.3" y="53">CONT</text>
<text x="211.8" y="51.3">5</text>
<text x="311.1" y="49">center</text>
<text x="339.4" y="49">PHASE_B_O</text>
<text x="374.6" y="49">phase_B</text>
<text x="113.6" y="63.1">V_high</text>
<text x="341.1" y="64.8">PHASE_C_O</text>
<text x="374.6" y="64.8">phase_C</text>
<text x="81.8" y="103.6">V_high</text>
<text x="208.8" y="105.4">V_high</text>
<text x="330.6" y="103.6">V_high</text>
<text x="16.6" y="131.9">AH_SIG</text>
<text x="265.3" y="131.9">CH_SIG</text>
<text x="85.4" y="135.4">AH_gate</text>
<text x="143.6" y="133.6">BH_SIG</text>
<text x="212.4" y="137.2">BH_gate</text>
<text x="334.1" y="135.4">CH_gate</text>
<text x="104.8" y="158.3">phase_A</text>
<text x="231.8" y="160.1">phase_B</text>
<text x="353.5" y="158.3">phase_C</text>
<text x="50.1" y="179.5">AL_drive</text>
<text x="81.8" y="179.5">AL_gate</text>
<text x="298.8" y="179.5">CL_drive</text>
<text x="330.6" y="179.5">CL_gate</text>
<text x="177.1" y="181.3">BL_drive</text>
<text x="208.8" y="181.3">BL_gate</text>
<text x="104.8" y="209.5">Vreg</text>
<text x="44.8" y="211.2">Vreg</text>
<text x="177.1" y="211.2">Vreg</text>
<text x="298.8" y="213">Vreg</text>
<text x="238.8" y="220.1">Vreg</text>
<text x="360.5" y="221.8">Vreg</text>
<text x="48.3" y="232.4">AL_drive</text>
<text x="63.1" y="229.4">2</text>
<text x="63.1" y="232.9">3</text>
<text x="66.6" y="231.2">TRIG</text>
<text x="88.7" y="231.2">DISCH</text>
<text x="100.7" y="232.9">6</text>
<text x="100.7" y="229.4">7</text>
<text x="180.6" y="232.4">BL_drive</text>
<text x="195.4" y="229.4">2</text>
<text x="195.4" y="232.9">3</text>
<text x="198.9" y="231.2">TRIG</text>
<text x="221" y="231.2">DISCH</text>
<text x="233" y="232.9">6</text>
<text x="233" y="229.4">7</text>
<text x="317.1" y="231.2">2</text>
<text x="320.6" y="232.9">TRIG</text>
<text x="342.7" y="232.9">DISCH</text>
<text x="354.7" y="231.2">7</text>
<text x="28.9" y="235.9">AL_SIG</text>
<text x="63.1" y="236.5">4</text>
<text x="66.6" y="234.7">OUT</text>
<text x="66.6" y="238.2">RESET</text>
<text x="88.5" y="234.7">THRES</text>
<text x="90.2" y="238.2">CONT</text>
<text x="100.7" y="236.5">5</text>
<text x="161.2" y="235.9">BL_SIG</text>
<text x="195.4" y="236.5">4</text>
<text x="198.9" y="234.7">OUT</text>
<text x="198.9" y="238.2">RESET</text>
<text x="220.8" y="234.7">THRES</text>
<text x="222.5" y="238.2">CONT</text>
<text x="233" y="236.5">5</text>
<text x="282.9" y="237.7">CL_SIG</text>
<text x="302.3" y="234.2">CL_drive</text>
<text x="317.1" y="234.7">3</text>
<text x="317.1" y="238.2">4</text>
<text x="320.6" y="236.5">OUT</text>
<text x="320.6" y="240">RESET</text>
<text x="342.5" y="236.5">THRES</text>
<text x="344.2" y="240">CONT</text>
<text x="354.7" y="238.2">5</text>
<text x="354.7" y="234.7">6</text>
</g>
<g font-size="3.2">
<text x="174.2" y="40.7">1</text>
<text x="177.7" y="42.4">GND</text>
<text x="63.1" y="225.9">1</text>
<text x="66.6" y="227.6">GND</text>
<text x="195.4" y="225.9">1</text>
<text x="198.9" y="227.6">GND</text>
<text x="317.1" y="227.6">1</text>
<text x="320.6" y="229.4">GND</text>
</g>
<g font-size="3.2" fill="#f00">
<text x="211.8" y="40.7">8</text>
<text x="203.8" y="42.4">VCC</text>
<text x="92.6" y="227.6">VCC</text>
<text x="100.7" y="225.9">8</text>
<text x="224.9" y="227.6">VCC</text>
<text x="233" y="225.9">8</text>
<text x="354.7" y="227.6">8</text>
<text x="346.6" y="229.4">VCC</text>
</g>
</svg>
